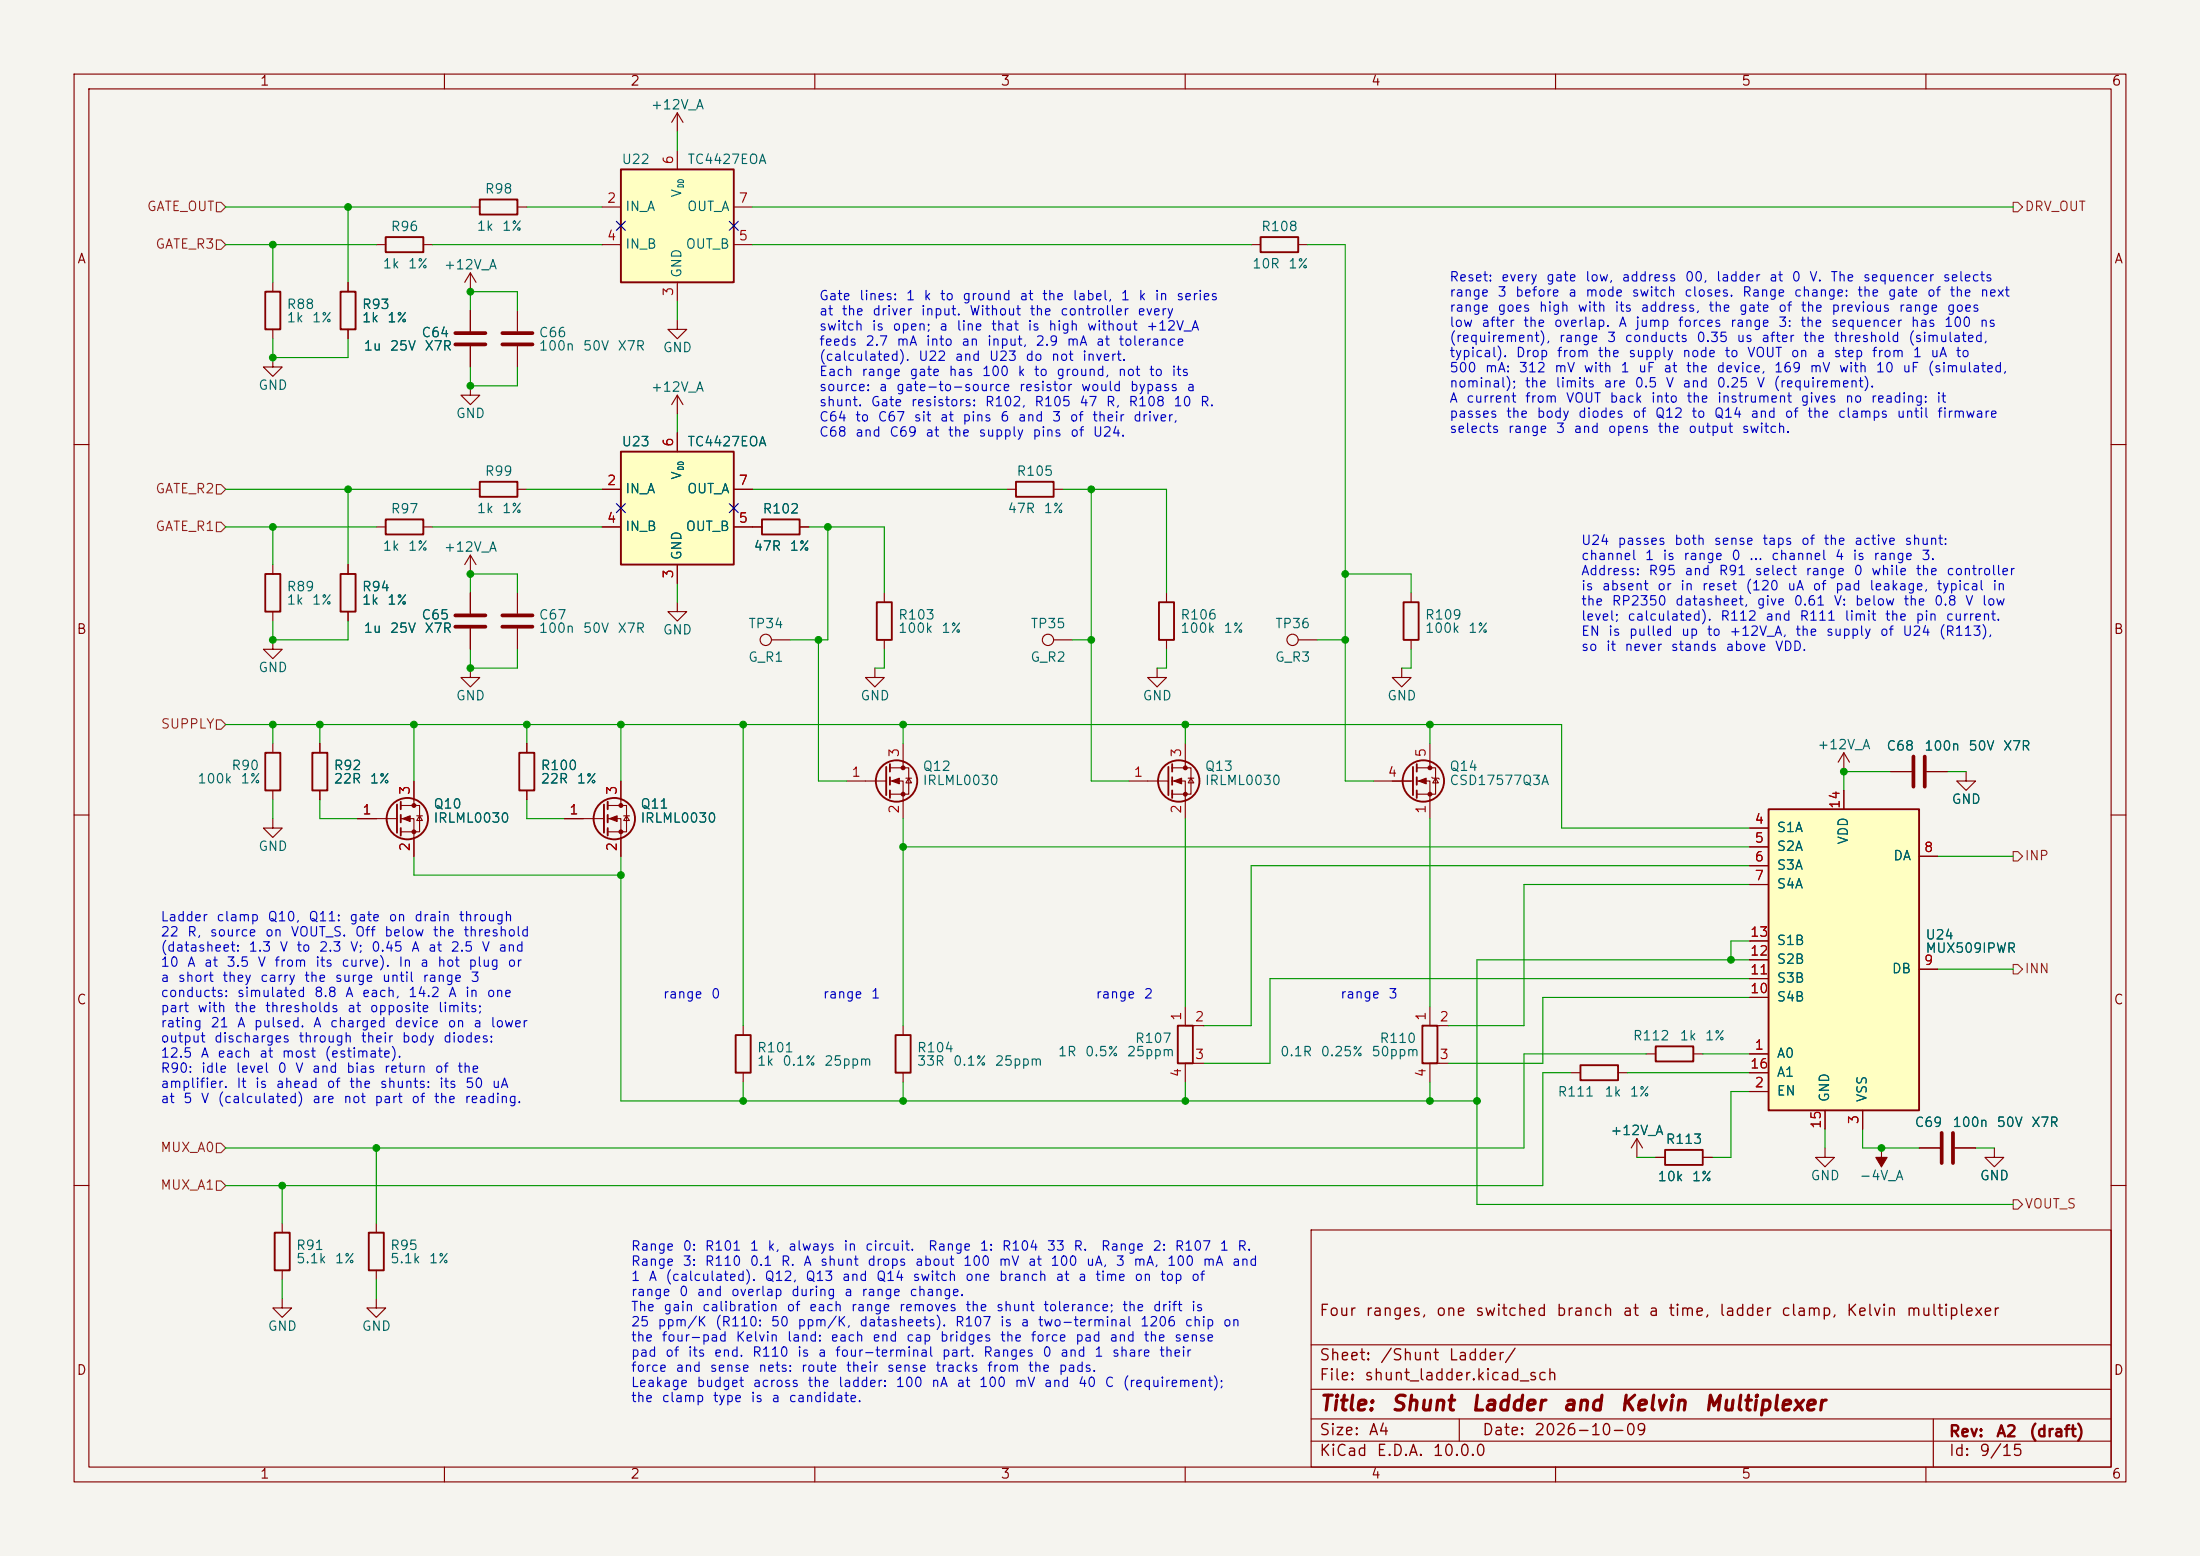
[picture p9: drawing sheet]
<svg xmlns="http://www.w3.org/2000/svg" width="297mm" height="210mm" viewBox="0 0 297 210" stroke-linecap="round" stroke-linejoin="round" font-family="sans-serif">
<path d="M0 0h297v210h-297z" fill="#f5f4ef" stroke="#f5f4ef" stroke-width=".14"/>
<g fill="none" stroke="#840000" stroke-width=".15">
<path d="M10 10h277v190h-277zM12 12h273v186h-273zM60 10v2M91.4 15.2l-.7 1.3M91.4 15.2l.8 1.3M91.4 15.2v2.6M110 10v2M160 10v2M210 10v2M260 10v2M63.5 27.9h1.3M69.8 27.9h1.3"/>
<path d="M63.5 52.1v1.2h1.3l-1.3 1.3-1.3-1.3h1.3M69.8 41.9v2.8M69.8 46.7v2.8M91.4 43.2v1.3h1.3l-1.3 1.2-1.2-1.2h1.2M91.4 53.3v2.6M91.4 53.3l-.7 1.3M91.4 53.3l.8 1.3M10 60h2M36.8 76.2v1.3M47 76.2v1.3M50.8 71.1h1.3M57.1 71.1h1.3"/>
<path d="M63.5 74.9l-.8 1.3M63.5 74.9l.8 1.3M63.5 74.9v2.6M63.5 66h1.3M69.8 66h1.3M285 60h2M36.8 82.6v1.2M47 82.6v1.2M91.4 81.3v1.3h1.3l-1.3 1.2-1.2-1.2h1.2M104.1 86.4h2.6M118.1 90.2v1.2h1.3l-1.3 1.3-1.3-1.3h1.3M119.4 80v1.3"/>
<path d="M119.4 86.4v1.2M156.2 90.2v1.2h1.3l-1.3 1.3-1.3-1.3h1.3M10 110h2M36.8 110.5v1.3h1.3l-1.3 1.2-1.2-1.2h1.2M36.8 100.3v1.3M36.8 106.7v1.3M43.2 100.3v1.3M43.2 106.7v1.3M48.3 110.5h5.3M54.1 108.7h2.5v3.6h-2.5M54.1 110.5h1.8v5.1M55.9 105.4v3.3"/>
<path d="M56.3 110.1h.7M56.6 110.1l.4 .6h-.7zM71.1 100.3v1.3M71.1 106.7v1.3M76.2 110.5h5.3M82 108.7h2.6v3.6h-2.6M82 110.5h1.8v5.1M83.8 105.4v3.3M84.2 110.1h.8M84.6 110.1l.4 .6h-.8zM285 110h2M100.3 138.4v1.3"/>
<path d="M100.3 144.8v1.3M212.1 144.8h1.3M218.4 144.8h1.3M221 153.7l-.8 1.2M221 153.7l.7 1.2M221 153.7v2.5M222.2 142.2h1.3M223.5 156.2h1.3M228.6 142.2h1.3M229.9 156.2h1.2M246.4 154.9v1.3h1.2l-1.2 1.3-1.3-1.3h1.3M254 154.9v2.6"/>
<path d="M259.1 154.9h2.8M263.9 154.9h2.8M269.2 154.9v1.3h1.3l-1.3 1.3-1.2-1.3h1.2M10 160h2M38.1 175.3v1.2h1.3l-1.3 1.3-1.3-1.3h1.3M38.1 165.1v1.3M38.1 171.5v1.2M50.8 175.3v1.2h1.3l-1.3 1.3-1.3-1.3h1.3M50.8 165.1v1.3M50.8 171.5v1.2M177 166h108v32h-108zM285 160h2"/>
<path d="M60 198v2M110 198v2M160 198v2M177 194.5h108M177 191.5h108M177 187.5h108M177 181.5h108M197 191.5v3M210 198v2M260 198v2M261 191.5v6.5"/>
<circle cx="103.4" cy="86.4" r=".76"/>
</g>
<g fill="none" stroke="#840000" stroke-width=".25">
<path d="M64.8 26.9h5v2.1h-5zM35.8 77.5h2v5.1h-2zM46 77.5h2v5.1h-2zM52.1 70.1h5v2h-5zM64.8 65h5v2.1h-5zM118.4 81.3h2v5.1h-2zM35.8 101.6h2v5.1h-2zM42.2 101.6h2v5.1h-2zM53.6 108.6v3.8M54.1 108.2v1M54.1 110v1M54.1 111.8v1"/>
<path d="M70.1 101.6h2v5.1h-2zM81.5 108.6v3.8M82 108.2v1M82 110v1M82 111.8v1M99.3 139.7h2v5.1h-2zM213.4 143.8h5v2h-5zM223.5 141.2h5.1v2.1h-5.1zM224.8 155.2h5.1v2h-5.1zM37.1 166.4h2v5.1h-2zM49.8 166.4h2v5.1h-2z"/>
<circle cx="55" cy="110.5" r="2.79"/>
<circle cx="82.9" cy="110.5" r="2.79"/>
</g>
<g fill="#840000" stroke="#840000" stroke-width=".15">
<path d="M82.3 110.5l1-.4v.8z"/>
<path d="M253.2 156.2h1.6l-.8 1.3z"/>
<path d="M54.4 110.5l1-.4v.8z"/>
<circle cx="83.8" cy="108.7" r=".25"/>
<circle cx="83.8" cy="112.3" r=".25"/>
<circle cx="55.9" cy="108.7" r=".25"/>
<circle cx="55.9" cy="112.3" r=".25"/>
</g>
<path d="M67.8 45h4.1M67.8 46.5h4.1M262.1 152.9v4.1M263.7 152.9v4.1" fill="none" stroke="#840000" stroke-width=".51"/>
<path d="M83.8 61h15.3v15.2h-15.3z" fill="#ffffc2"/>
<g fill="none" stroke="#840000" stroke-width=".25">
<path d="M35.8 39.4h2v5.1h-2zM46 39.4h2v5.1h-2zM52.1 32h5v2h-5zM83.8 61h15.3v15.2h-15.3zM119.6 103.5v3.8M120.1 103.1v1M120.1 104.9v1M120.1 106.7v1"/>
<circle cx="121" cy="105.4" r="2.79"/>
</g>
<g fill="none" stroke="#840000" stroke-width=".15">
<path d="M36.8 38.1v1.3M47 38.1v1.3M50.8 33h1.3M57.1 33h1.3M63.5 36.8v2.6M63.5 36.8l-.8 1.3M63.5 36.8l.8 1.3M36.8 48.3v1.2h1.3l-1.3 1.3-1.2-1.3h1.2M36.8 44.5v1.2M47 44.5v1.2M91.4 58.4v2.6M81.3 66h2.5"/>
<path d="M81.3 71.1h2.5M91.4 76.2v2.5M99.1 66h2.5M99.1 71.1h2.5M36.8 86.4v1.2h1.3l-1.3 1.3-1.2-1.3h1.2M63.5 90.2v1.2h1.3l-1.3 1.3-1.3-1.3h1.3M63.5 80v2.8M63.5 84.8v2.8M69.8 80v2.8M69.8 84.8v2.8M114.3 105.4h5.3M120.1 103.6h2.6v3.6h-2.6"/>
<path d="M120.1 105.4h1.8v5.1M121.9 100.3v3.3M122.3 105h.8M122.7 105l.4 .7h-.8z"/>
</g>
<path d="M61.5 83.1h4M61.5 84.6h4M67.8 83.1h4.1M67.8 84.6h4.1" fill="none" stroke="#840000" stroke-width=".51"/>
<g fill="#840000" stroke="#840000" stroke-width=".15">
<path d="M120.4 105.4l1-.4v.8z"/>
<circle cx="121.9" cy="103.6" r=".25"/>
<circle cx="121.9" cy="107.2" r=".25"/>
</g>
<path d="M83.8 22.9h15.3v15.2h-15.3z" fill="#ffffc2"/>
<g fill="none" stroke="#840000" stroke-width=".25">
<path d="M83.8 22.9h15.3v15.2h-15.3zM170.2 32h5.1v2h-5.1zM102.9 70.1h5v2h-5zM137.2 65h5v2.1h-5zM156.5 81.3h2v5.1h-2zM189.5 81.3h2v5.1h-2zM157.7 103.5v3.8M158.2 103.1v1M158.2 104.9v1M158.2 106.7v1M190.8 103.5v3.8M191.3 103.1v1"/>
<path d="M191.3 104.9v1M191.3 106.7v1M120.9 139.7h2v5.1h-2zM159 138.4h2v5.1h-2zM192 138.4h2.1v5.1h-2.1z"/>
<circle cx="159.1" cy="105.4" r="2.79"/>
<circle cx="192.2" cy="105.4" r="2.79"/>
</g>
<g fill="none" stroke="#840000" stroke-width=".15">
<path d="M81.3 27.9h2.5M81.3 33h2.5M91.4 20.3v2.6M91.4 38.1v2.5M99.1 27.9h2.5M99.1 33h2.5M168.9 33h1.3M175.3 33h1.2M63.5 41.9v2.8M63.5 46.7v2.8M101.6 71.1h1.3M107.9 71.1h1.3"/>
<path d="M135.9 66h1.3M142.2 66h1.3M142.2 86.4h2.6M157.5 80v1.3M157.5 86.4v1.2M175.3 86.4h2.5M189.2 90.2v1.2h1.3l-1.3 1.3-1.2-1.3h1.2M190.5 80v1.3M190.5 86.4v1.2M152.4 105.4h5.3M158.2 103.6h2.6v3.6h-2.6M158.2 105.4h1.8v5.1"/>
<path d="M160 100.3v3.3M160.4 105h.8M160.8 105l.4 .7h-.8zM185.4 105.4h5.4M191.3 103.6h2.5v3.6h-2.5M191.3 105.4h1.7v5.1M193 100.3v3.3M193.3 104.9l.1 .1h.8l.1 .2M193.8 105l.4 .7h-.8zM248.9 101.6l-.7 1.3M248.9 101.6l.8 1.3M248.9 101.6v2.5"/>
<path d="M255.3 104.1h2.8M260.1 104.1h2.8M121.9 138.4v1.3M160 135.9v2.5h2.6M193 135.9v2.5h2.6M121.9 144.8v1.3M162.6 143.5h-2.6v2.6M195.6 143.5h-2.6v2.6"/>
<circle cx="141.5" cy="86.4" r=".76"/>
<circle cx="174.5" cy="86.4" r=".76"/>
</g>
<path d="M61.5 45h4M61.5 46.5h4M258.3 102.1v4.1M259.8 102.1v4.1" fill="none" stroke="#840000" stroke-width=".51"/>
<g fill="#840000" stroke="#840000" stroke-width=".15">
<path d="M158.5 105.4l1-.4v.8z"/>
<path d="M191.5 105.4l1-.4v.8z"/>
<circle cx="160" cy="103.6" r=".25"/>
<circle cx="160" cy="107.2" r=".25"/>
<circle cx="193" cy="103.6" r=".25"/>
<circle cx="193" cy="107.2" r=".25"/>
</g>
<path d="M238.8 109.2h20.3v40.7h-20.3z" fill="#ffffc2"/>
<path d="M238.8 109.2h20.3v40.7h-20.3z" fill="none" stroke="#840000" stroke-width=".25"/>
<g fill="none" stroke="#840000" stroke-width=".15">
<path d="M47 38.1v1.3M47 44.5v1.2M63.5 41.9v2.8M63.5 46.7v2.8M91.4 58.4v2.6M47 76.2v1.3M81.3 66h2.5M81.3 71.1h2.5M91.4 76.2v2.5M99.1 66h2.5M99.1 71.1h3.8M107.9 71.1h1.3"/>
<path d="M47 82.6v1.2M63.5 80v2.8M63.5 84.8v2.8M43.2 100.3v1.3M43.2 106.7v1.3M48.3 110.5h2.5M55.9 105.4v2.6M55.9 113v2.6M71.1 100.3v1.3M71.1 106.7v1.3M76.2 110.5h2.5M83.8 105.4v2.6"/>
<path d="M83.8 113v2.6M236.2 111.8h2.6M236.2 114.3h2.6M236.2 116.8h2.6M236.2 119.4h2.6M248.9 106.7v2.5M255.3 104.1h2.8M259.1 115.6h2.5M260.1 104.1h2.8M265.4 104.1v1.3h1.3l-1.3 1.3-1.2-1.3h1.2M236.2 134.6h2.6M236.2 132.1h2.6"/>
<path d="M236.2 129.5h2.6M236.2 127h2.6M259.1 130.8h2.5M223.5 156.2h1.3M229.9 156.2h1.2M236.2 142.2h2.6M236.2 147.3h2.6M236.2 144.8h2.6M246.4 149.9v2.5M251.5 149.9v2.5M259.1 154.9h2.8M263.9 154.9h2.8"/>
</g>
<path d="M29.2 27.3h.6l.7 .6-.7 .7h-.6zM29.2 32.4h.6l.7 .6-.7 .7h-.6zM271.8 27.3h.6l.6 .6-.6 .7h-.6zM29.2 65.4h.6l.7 .6-.7 .7h-.6zM29.2 70.5h.6l.7 .6-.7 .7h-.6zM29.2 97.2h.6l.7 .6-.7 .6h-.6zM271.8 114.9h.6l.6 .7-.6 .6h-.6zM271.8 130.2h.6l.6 .6-.6 .6h-.6zM29.2 154.3h.6l.7 .6-.7 .7h-.6zM29.2 159.4h.6l.7 .6-.7 .7h-.6zM271.8 161.9h.6l.6 .7-.6 .6h-.6z" fill="none" stroke="#725600" stroke-width=".15"/>
<g fill="none" stroke="#009600" stroke-width=".15">
<path d="M91.4 17.8v2.5M30.5 33h20.3M30.5 27.9h33M36.8 33v5.1M47 27.9v10.2M58.4 33h22.9M71.1 27.9h10.2M101.6 33h67.3M101.6 27.9h170.2M176.5 33h5.1v72.4h3.8M36.8 45.7v2.6h10.2v-2.6M63.5 41.9v-2.5h6.3v2.5"/>
<path d="M63.5 49.5v2.6h6.3v-2.6M91.4 40.6v2.6M91.4 55.9v2.5M30.5 66h33M30.5 71.1h20.3M36.8 71.1v5.1M47 66v10.2M58.4 71.1h22.9M71.1 66h10.2M91.4 78.7v2.6M101.6 66h34.3M109.2 71.1h10.2v8.9"/>
<path d="M111.8 71.1v15.3h-5.1M143.5 66h14v14M147.3 66v39.4h5.1M181.6 77.5h8.9v2.5M30.5 97.8h180.3v14h25.4M36.8 83.8v2.6h10.2v-2.6M36.8 97.8v2.5M43.2 97.8v2.5M55.9 97.8v7.6M63.5 80v-2.5h6.3v2.5M63.5 87.6v2.6h6.3v-2.6M71.1 97.8v2.5"/>
<path d="M83.8 97.8v7.6M100.3 97.8v40.6M110.5 86.4v19h3.8M119.4 87.6v2.6h-1.3M121.9 97.8v2.5M144.8 86.4h2.5M157.5 87.6v2.6h-1.3M160 97.8v2.5M177.8 86.4h3.8M190.5 87.6v2.6h-1.3M193 97.8v2.5M36.8 108v2.5"/>
<path d="M43.2 108v2.5h5.1M55.9 115.6v2.5h27.9M71.1 108v2.5h5.1M83.8 115.6v33h115.6M121.9 110.5v27.9M121.9 114.3h114.3M160 110.5v25.4M193 110.5v25.4M236.2 119.4h-30.5v19h-10.1M236.2 116.8h-67.3v21.6h-6.3M255.3 104.1h-6.4v2.6M261.6 115.6h10.2"/>
<path d="M262.9 104.1h2.5M236.2 134.6h-27.9v8.9h-12.7M236.2 129.5h-36.8v33.1h72.4M236.2 132.1h-64.8v11.4h-8.8M236.2 127h-2.5v2.5M261.6 130.8h10.2M50.8 154.9v10.2M100.3 146.1v2.5M121.9 146.1v2.5M160 146.1v2.5M193 146.1v2.5M212.1 144.8h-3.8v15.2h-177.8"/>
<path d="M219.7 144.8h16.5M221 156.2h2.5M222.2 142.2h-16.5v12.7h-175.2M229.9 142.2h6.3M236.2 147.3h-2.5v8.9h-2.6M246.4 152.4v2.5M251.5 152.4v2.5h7.6M266.7 154.9h2.5M38.1 160v5.1M38.1 172.7v2.6M50.8 172.7v2.6"/>
</g>
<path d="M83.2 29.9l1.2 1.2M84.4 29.9l-1.2 1.2M98.5 29.9l1.2 1.2M99.7 29.9l-1.2 1.2M83.2 68l1.2 1.2M84.4 68l-1.2 1.2M98.5 68l1.2 1.2M99.7 68l-1.2 1.2" fill="none" stroke="#000084" stroke-width=".15"/>
<g fill="#009600" stroke="#009600" stroke-width=".14">
<circle cx="83.8" cy="97.8" r=".46"/>
<circle cx="71.1" cy="97.8" r=".46"/>
<circle cx="50.8" cy="154.9" r=".46"/>
<circle cx="83.8" cy="118.1" r=".46"/>
<circle cx="36.8" cy="97.8" r=".46"/>
<circle cx="38.1" cy="160" r=".46"/>
<circle cx="47" cy="27.9" r=".46"/>
<circle cx="36.8" cy="48.3" r=".46"/>
<circle cx="47" cy="66" r=".46"/>
<circle cx="36.8" cy="33" r=".46"/>
<circle cx="111.8" cy="71.1" r=".46"/>
<circle cx="63.5" cy="39.4" r=".46"/>
<circle cx="63.5" cy="52.1" r=".46"/>
<circle cx="147.3" cy="66" r=".46"/>
<circle cx="147.3" cy="86.4" r=".46"/>
<circle cx="160" cy="148.6" r=".46"/>
<circle cx="121.9" cy="148.6" r=".46"/>
<circle cx="100.3" cy="148.6" r=".46"/>
<circle cx="63.5" cy="90.2" r=".46"/>
<circle cx="63.5" cy="77.5" r=".46"/>
<circle cx="36.8" cy="71.1" r=".46"/>
<circle cx="36.8" cy="86.4" r=".46"/>
<circle cx="55.9" cy="97.8" r=".46"/>
<circle cx="43.2" cy="97.8" r=".46"/>
<circle cx="100.3" cy="97.8" r=".46"/>
<circle cx="121.9" cy="97.8" r=".46"/>
<circle cx="160" cy="97.8" r=".46"/>
<circle cx="110.5" cy="86.4" r=".46"/>
<circle cx="199.4" cy="148.6" r=".46"/>
<circle cx="193" cy="148.6" r=".46"/>
<circle cx="121.9" cy="114.3" r=".46"/>
<circle cx="233.7" cy="129.5" r=".46"/>
<circle cx="181.6" cy="86.4" r=".46"/>
<circle cx="181.6" cy="77.5" r=".46"/>
<circle cx="193" cy="97.8" r=".46"/>
<circle cx="248.9" cy="104.1" r=".46"/>
<circle cx="254" cy="154.9" r=".46"/>
</g>
<g font-size="2" fill="#840000">
<text x="178" y="190.9">Title:</text>
<text x="187.7" y="190.9">Shunt</text>
<text x="198.5" y="190.9">Ladder</text>
<text x="210.8" y="190.9">and</text>
<text x="218.5" y="190.9">Kelvin</text>
<text x="229.9" y="190.9">Multiplexer</text>
</g>
<g font-size="1.5" fill="#840000">
<text x="178" y="178">Four</text>
<text x="184.2" y="178">ranges,</text>
<text x="193.7" y="178">one</text>
<text x="199" y="178">switched</text>
<text x="210" y="178">branch</text>
<text x="218.9" y="178">at</text>
<text x="222.4" y="178">a</text>
<text x="225.1" y="178">time,</text>
<text x="232" y="178">ladder</text>
<text x="240.3" y="178">clamp,</text>
<text x="249.1" y="178">Kelvin</text>
<text x="257.2" y="178">multiplexer</text>
<text x="178" y="184">Sheet:</text>
<text x="186.2" y="184">/Shunt</text>
<text x="195.5" y="184">Ladder/</text>
<text x="178" y="186.7">File:</text>
<text x="184.1" y="186.7">shunt_ladder.kicad_sch</text>
<text x="178" y="196.9">KiCad</text>
<text x="178" y="194.1">Size:</text>
<text x="184.7" y="194.1">A4</text>
<text x="185.7" y="196.9">E.D.A.</text>
<text x="193.3" y="196.9">10.0.0</text>
<text x="200" y="194.1">Date:</text>
<text x="207" y="194.1">2026-10-09</text>
<text x="263" y="194.3">Rev:</text>
<text x="263" y="196.9">Id:</text>
<text x="267.1" y="196.9">9/15</text>
<text x="269.4" y="194.3">A2</text>
<text x="273.8" y="194.3">(draft)</text>
</g>
<g font-size="1.3" fill="#840000">
<text x="35" y="11.9">1</text>
<text x="85" y="11.9">2</text>
<text x="135" y="11.9">3</text>
<text x="185" y="11.9">4</text>
<text x="235" y="11.9">5</text>
<text x="285" y="11.9">6</text>
<text x="10.3" y="35.9">A</text>
<text x="285.3" y="35.9">A</text>
<text x="10.3" y="85.9">B</text>
<text x="285.3" y="85.9">B</text>
<text x="10.3" y="135.9">C</text>
<text x="285.3" y="135.9">C</text>
<text x="10.3" y="185.9">D</text>
<text x="285.3" y="185.9">D</text>
<text x="35" y="199.9">1</text>
<text x="85" y="199.9">2</text>
<text x="135" y="199.9">3</text>
<text x="185" y="199.9">4</text>
<text x="235" y="199.9">5</text>
<text x="285" y="199.9">6</text>
</g>
<g font-size="1.3" fill="#006464">
<text x="87.8" y="15.1">+12V_A</text>
<text x="83.8" y="22.5">U22</text>
<text x="92.7" y="22.5">TC4427EOA</text>
<text x="65.4" y="26.4">R98</text>
<text x="84.3" y="28.8">IN_A</text>
<text x="92.3" y="26.7" transform="rotate(-90 92.3 26.7)">V</text>
<text x="92.7" y="28.8">OUT_A</text>
<text x="52.7" y="31.5">R96</text>
<text x="64.3" y="31.5">1k</text>
<text x="67.7" y="31.5">1%</text>
<text x="84.3" y="33.9">IN_B</text>
<text x="92.5" y="33.9">OUT_B</text>
<text x="170.2" y="31.5">R108</text>
<text x="51.6" y="36.5">1k</text>
<text x="55" y="36.5">1%</text>
<text x="59.8" y="36.7">+12V_A</text>
<text x="92.3" y="37.6" transform="rotate(-90 92.3 37.6)">GND</text>
<text x="169" y="36.5">10R</text>
<text x="173.8" y="36.5">1%</text>
<text x="38.6" y="43.8">1k</text>
<text x="38.6" y="42">R88</text>
<text x="42" y="43.8">1%</text>
<text x="48.8" y="43.8">1k</text>
<text x="48.8" y="42">R93</text>
<text x="49" y="47.6">1u</text>
<text x="52.2" y="43.8">1%</text>
<text x="52.5" y="47.6">25V</text>
<text x="56.8" y="45.8">C64</text>
<text x="57.2" y="47.6">X7R</text>
<text x="72.7" y="47.6">100n</text>
<text x="72.7" y="45.8">C66</text>
<text x="78.6" y="47.6">50V</text>
<text x="83.3" y="47.6">X7R</text>
<text x="89.4" y="47.9">GND</text>
<text x="34.8" y="52.9">GND</text>
<text x="87.8" y="53.2">+12V_A</text>
<text x="61.5" y="56.7">GND</text>
<text x="65.4" y="64.5">R99</text>
<text x="83.8" y="60.6">U23</text>
<text x="92.3" y="64.8" transform="rotate(-90 92.3 64.8)">V</text>
<text x="92.7" y="60.6">TC4427EOA</text>
<text x="137.1" y="64.5">R105</text>
<text x="52.7" y="69.6">R97</text>
<text x="64.3" y="69.6">1k</text>
<text x="67.7" y="69.6">1%</text>
<text x="84.3" y="66.9">IN_A</text>
<text x="84.3" y="72">IN_B</text>
<text x="92.5" y="72">OUT_B</text>
<text x="92.7" y="66.9">OUT_A</text>
<text x="102.9" y="69.6">R102</text>
<text x="135.9" y="69.6">47R</text>
<text x="140.8" y="69.6">1%</text>
<text x="51.6" y="74.6">1k</text>
<text x="55" y="74.6">1%</text>
<text x="59.8" y="74.8">+12V_A</text>
<text x="92.3" y="75.7" transform="rotate(-90 92.3 75.7)">GND</text>
<text x="101.6" y="74.6">47R</text>
<text x="106.5" y="74.6">1%</text>
<text x="38.6" y="81.9">1k</text>
<text x="38.6" y="80.1">R89</text>
<text x="42" y="81.9">1%</text>
<text x="48.8" y="81.9">1k</text>
<text x="48.8" y="80.1">R94</text>
<text x="52.2" y="81.9">1%</text>
<text x="56.8" y="83.9">C65</text>
<text x="72.7" y="83.9">C67</text>
<text x="121.2" y="83.9">R103</text>
<text x="159.3" y="83.9">R106</text>
<text x="192.3" y="83.9">R109</text>
<text x="49" y="85.7">1u</text>
<text x="52.5" y="85.7">25V</text>
<text x="57.2" y="85.7">X7R</text>
<text x="72.7" y="85.7">100n</text>
<text x="78.6" y="85.7">50V</text>
<text x="83.3" y="85.7">X7R</text>
<text x="89.4" y="86">GND</text>
<text x="100.9" y="89.6">G_R1</text>
<text x="100.9" y="85.1">TP34</text>
<text x="121.2" y="85.7">100k</text>
<text x="127" y="85.7">1%</text>
<text x="139" y="89.6">G_R2</text>
<text x="139" y="85.1">TP35</text>
<text x="159.3" y="85.7">100k</text>
<text x="165.1" y="85.7">1%</text>
<text x="172" y="89.6">G_R3</text>
<text x="172.1" y="85.1">TP36</text>
<text x="192.3" y="85.7">100k</text>
<text x="198.1" y="85.7">1%</text>
<text x="34.8" y="91">GND</text>
<text x="61.5" y="94.8">GND</text>
<text x="116.1" y="94.8">GND</text>
<text x="154.2" y="94.8">GND</text>
<text x="187.2" y="94.8">GND</text>
<text x="245.3" y="101.4">+12V_A</text>
<text x="254.6" y="101.6">C68</text>
<text x="259.7" y="101.6">100n</text>
<text x="265.6" y="101.6">50V</text>
<text x="270.3" y="101.6">X7R</text>
<text x="26.6" y="106.1">100k</text>
<text x="31.2" y="104.3">R90</text>
<text x="32.4" y="106.1">1%</text>
<text x="45" y="106.1">22R</text>
<text x="45" y="104.3">R92</text>
<text x="49.8" y="106.1">1%</text>
<text x="72.9" y="104.3">R100</text>
<text x="72.9" y="106.1">22R</text>
<text x="77.8" y="106.1">1%</text>
<text x="124.5" y="104.4">Q12</text>
<text x="124.5" y="106.3">IRLML0030</text>
<text x="162.6" y="104.4">Q13</text>
<text x="162.6" y="106.3">IRLML0030</text>
<text x="195.6" y="104.4">Q14</text>
<text x="195.6" y="106.3">CSD17577Q3A</text>
<text x="58.4" y="109.4">Q10</text>
<text x="58.4" y="111.4">IRLML0030</text>
<text x="86.4" y="109.4">Q11</text>
<text x="86.4" y="111.4">IRLML0030</text>
<text x="239.8" y="112.6">S1A</text>
<text x="263.4" y="108.8">GND</text>
<text x="34.8" y="115.2">GND</text>
<text x="239.8" y="115.2">S2A</text>
<text x="239.8" y="117.7">S3A</text>
<text x="249.8" y="114.1" transform="rotate(-90 249.8 114.1)">VDD</text>
<text x="255.5" y="116.4">DA</text>
<text x="239.8" y="120.2">S4A</text>
<text x="239.8" y="130.4">S2B</text>
<text x="239.8" y="127.9">S1B</text>
<text x="255.3" y="131.7">DB</text>
<text x="259.8" y="127.1">U24</text>
<text x="259.8" y="128.9">MUX509IPWR</text>
<text x="239.8" y="135.5">S4B</text>
<text x="239.8" y="132.9">S3B</text>
<text x="102.1" y="142.4">R101</text>
<text x="123.7" y="142.4">R104</text>
<text x="142.7" y="142.9">1R</text>
<text x="146.4" y="142.9">0.5%</text>
<text x="152" y="142.9">25ppm</text>
<text x="153.1" y="141.1">R107</text>
<text x="172.7" y="142.9">0.1R</text>
<text x="178.2" y="142.9">0.25%</text>
<text x="185" y="142.9">50ppm</text>
<text x="186.2" y="141.1">R110</text>
<text x="220.3" y="140.7">R112</text>
<text x="226.7" y="140.7">1k</text>
<text x="230.1" y="140.7">1%</text>
<text x="239.8" y="143.1">A0</text>
<text x="102.1" y="144.2">1k</text>
<text x="105.5" y="144.2">0.1%</text>
<text x="111.2" y="144.2">25ppm</text>
<text x="123.7" y="144.2">33R</text>
<text x="128.6" y="144.2">0.1%</text>
<text x="134.2" y="144.2">25ppm</text>
<text x="210.2" y="148.3">R111</text>
<text x="216.5" y="148.3">1k</text>
<text x="219.9" y="148.3">1%</text>
<text x="239.8" y="148.2">EN</text>
<text x="239.8" y="145.6">A1</text>
<text x="247.2" y="148.8" transform="rotate(-90 247.2 148.8)">GND</text>
<text x="252.3" y="148.8" transform="rotate(-90 252.3 148.8)">VSS</text>
<text x="217.3" y="153.5">+12V_A</text>
<text x="224.8" y="154.7">R113</text>
<text x="258.4" y="152.4">C69</text>
<text x="263.5" y="152.4">100n</text>
<text x="269.4" y="152.4">50V</text>
<text x="274.1" y="152.4">X7R</text>
<text x="223.7" y="159.7">10k</text>
<text x="228.3" y="159.7">1%</text>
<text x="244.3" y="159.6">GND</text>
<text x="250.9" y="159.6">-4V_A</text>
<text x="267.2" y="159.6">GND</text>
<text x="39.9" y="169">R91</text>
<text x="39.9" y="170.8">5.1k</text>
<text x="45.1" y="170.8">1%</text>
<text x="52.6" y="169">R95</text>
<text x="52.6" y="170.8">5.1k</text>
<text x="57.8" y="170.8">1%</text>
<text x="36.1" y="179.9">GND</text>
<text x="48.8" y="179.9">GND</text>
</g>
<g font-size="1.3" fill="#a90000">
<text x="91.2" y="22.3" transform="rotate(-90 91.2 22.3)">6</text>
<text x="81.8" y="27.7">2</text>
<text x="99.6" y="27.7">7</text>
<text x="81.8" y="32.8">4</text>
<text x="99.6" y="32.8">5</text>
<text x="91.2" y="40.1" transform="rotate(-90 91.2 40.1)">3</text>
<text x="81.8" y="65.8">2</text>
<text x="91.2" y="60.4" transform="rotate(-90 91.2 60.4)">6</text>
<text x="99.6" y="65.8">7</text>
<text x="81.8" y="70.9">4</text>
<text x="99.6" y="70.9">5</text>
<text x="91.2" y="78.2" transform="rotate(-90 91.2 78.2)">3</text>
<text x="55.6" y="107.4" transform="rotate(-90 55.6 107.4)">3</text>
<text x="83.6" y="107.4" transform="rotate(-90 83.6 107.4)">3</text>
<text x="114.9" y="105.2">1</text>
<text x="121.7" y="102.3" transform="rotate(-90 121.7 102.3)">3</text>
<text x="153" y="105.2">1</text>
<text x="159.8" y="102.3" transform="rotate(-90 159.8 102.3)">3</text>
<text x="187.3" y="105.2">4</text>
<text x="192.8" y="102.3" transform="rotate(-90 192.8 102.3)">5</text>
<text x="48.8" y="110.2">1</text>
<text x="76.8" y="110.2">1</text>
<text x="121.7" y="109.9" transform="rotate(-90 121.7 109.9)">2</text>
<text x="159.8" y="109.9" transform="rotate(-90 159.8 109.9)">2</text>
<text x="192.8" y="109.9" transform="rotate(-90 192.8 109.9)">1</text>
<text x="236.8" y="111.5">4</text>
<text x="248.7" y="109.3" transform="rotate(-90 248.7 109.3)">14</text>
<text x="55.6" y="115" transform="rotate(-90 55.6 115)">2</text>
<text x="83.6" y="115" transform="rotate(-90 83.6 115)">2</text>
<text x="236.8" y="114">5</text>
<text x="236.8" y="116.6">6</text>
<text x="236.8" y="119.1">7</text>
<text x="259.6" y="115.3">8</text>
<text x="236.2" y="131.8">11</text>
<text x="236.2" y="129.3">12</text>
<text x="236.2" y="126.7">13</text>
<text x="259.6" y="130.6">9</text>
<text x="159.8" y="137.9" transform="rotate(-90 159.8 137.9)">1</text>
<text x="192.8" y="137.9" transform="rotate(-90 192.8 137.9)">1</text>
<text x="236.2" y="134.4">10</text>
<text x="161.2" y="138.2">2</text>
<text x="161.2" y="143.3">3</text>
<text x="194.2" y="138.2">2</text>
<text x="194.2" y="143.3">3</text>
<text x="236.8" y="142">1</text>
<text x="159.8" y="145.5" transform="rotate(-90 159.8 145.5)">4</text>
<text x="192.8" y="145.5" transform="rotate(-90 192.8 145.5)">4</text>
<text x="236.2" y="144.5">16</text>
<text x="236.8" y="147.1">2</text>
<text x="246.1" y="152.4" transform="rotate(-90 246.1 152.4)">15</text>
<text x="251.2" y="151.8" transform="rotate(-90 251.2 151.8)">3</text>
</g>
<g font-size="1.3" fill="#725600">
<text x="19.7" y="28.8">GATE_OUT</text>
<text x="273.2" y="28.8">DRV_OUT</text>
<text x="20.9" y="33.9">GATE_R3</text>
<text x="20.9" y="66.9">GATE_R2</text>
<text x="20.9" y="72">GATE_R1</text>
<text x="21.6" y="98.7">SUPPLY</text>
<text x="273.2" y="116.4">INP</text>
<text x="273.2" y="131.7">INN</text>
<text x="21.6" y="155.8">MUX_A0</text>
<text x="21.6" y="160.9">MUX_A1</text>
<text x="273.2" y="163.4">VOUT_S</text>
</g>
<g font-size="1.3" fill="#0000c2">
<text x="110.5" y="40.8">Gate</text>
<text x="115.9" y="40.8">lines:</text>
<text x="122.2" y="40.8">1</text>
<text x="124.6" y="40.8">k</text>
<text x="126.8" y="40.8">to</text>
<text x="129.8" y="40.8">ground</text>
<text x="137.5" y="40.8">at</text>
<text x="140.6" y="40.8">the</text>
<text x="144.7" y="40.8">label,</text>
<text x="151.2" y="40.8">1</text>
<text x="153.6" y="40.8">k</text>
<text x="155.8" y="40.8">in</text>
<text x="158.7" y="40.8">series</text>
<text x="195.6" y="38.3">Reset:</text>
<text x="195.6" y="40.4">range</text>
<text x="202.1" y="40.4">3</text>
<text x="202.6" y="38.3">every</text>
<text x="204.5" y="40.4">before</text>
<text x="208.6" y="38.3">gate</text>
<text x="211.6" y="40.4">a</text>
<text x="213.9" y="38.3">low,</text>
<text x="213.9" y="40.4">mode</text>
<text x="218.8" y="38.3">address</text>
<text x="220.2" y="40.4">switch</text>
<text x="227.3" y="40.4">closes.</text>
<text x="227.4" y="38.3">00,</text>
<text x="231.6" y="38.3">ladder</text>
<text x="235.1" y="40.4">Range</text>
<text x="238.7" y="38.3">at</text>
<text x="241.8" y="38.3">0</text>
<text x="242.1" y="40.4">change:</text>
<text x="244.2" y="38.3">V.</text>
<text x="247" y="38.3">The</text>
<text x="250.6" y="40.4">the</text>
<text x="251.4" y="38.3">sequencer</text>
<text x="254.8" y="40.4">gate</text>
<text x="260" y="40.4">of</text>
<text x="262.2" y="38.3">selects</text>
<text x="263.1" y="40.4">the</text>
<text x="267.2" y="40.4">next</text>
<text x="110.5" y="42.9">at</text>
<text x="110.5" y="44.9">switch</text>
<text x="110.5" y="47">feeds</text>
<text x="113.5" y="42.9">the</text>
<text x="116.7" y="47">2.7</text>
<text x="117.6" y="44.9">is</text>
<text x="117.7" y="42.9">driver</text>
<text x="120.4" y="44.9">open;</text>
<text x="120.9" y="47">mA</text>
<text x="124.2" y="42.9">input.</text>
<text x="124.9" y="47">into</text>
<text x="126.7" y="44.9">a</text>
<text x="129" y="44.9">line</text>
<text x="129.7" y="47">an</text>
<text x="130.8" y="42.9">Without</text>
<text x="133.2" y="47">input,</text>
<text x="133.7" y="44.9">that</text>
<text x="138.6" y="44.9">is</text>
<text x="138.9" y="42.9">the</text>
<text x="139.7" y="47">2.9</text>
<text x="141.4" y="44.9">high</text>
<text x="143" y="42.9">controller</text>
<text x="143.9" y="47">mA</text>
<text x="146.6" y="44.9">without</text>
<text x="147.9" y="47">at</text>
<text x="150.9" y="47">tolerance</text>
<text x="153.5" y="42.9">every</text>
<text x="154.7" y="44.9">+12V_A</text>
<text x="195.6" y="42.4">range</text>
<text x="195.6" y="44.4">low</text>
<text x="195.6" y="46.5">(requirement),</text>
<text x="199.9" y="44.4">after</text>
<text x="202.1" y="42.4">goes</text>
<text x="205.5" y="44.4">the</text>
<text x="207.7" y="42.4">high</text>
<text x="209.7" y="44.4">overlap.</text>
<text x="210.4" y="46.5">range</text>
<text x="212.9" y="42.4">with</text>
<text x="216.9" y="46.5">3</text>
<text x="217.9" y="42.4">its</text>
<text x="218.4" y="44.4">A</text>
<text x="219.2" y="46.5">conducts</text>
<text x="220.7" y="44.4">jump</text>
<text x="221.4" y="42.4">address,</text>
<text x="226.4" y="44.4">forces</text>
<text x="228.9" y="46.5">0.35</text>
<text x="230.5" y="42.4">the</text>
<text x="233.5" y="44.4">range</text>
<text x="234.3" y="46.5">us</text>
<text x="234.7" y="42.4">gate</text>
<text x="237.7" y="46.5">after</text>
<text x="240" y="42.4">of</text>
<text x="240" y="44.4">3:</text>
<text x="242.9" y="44.4">the</text>
<text x="243" y="42.4">the</text>
<text x="243.3" y="46.5">the</text>
<text x="247.1" y="44.4">sequencer</text>
<text x="247.1" y="42.4">previous</text>
<text x="247.5" y="46.5">threshold</text>
<text x="256.2" y="42.4">range</text>
<text x="257.5" y="46.5">(simulated,</text>
<text x="257.9" y="44.4">has</text>
<text x="262.4" y="44.4">100</text>
<text x="262.7" y="42.4">goes</text>
<text x="267.2" y="44.4">ns</text>
<text x="110.5" y="49">(calculated).</text>
<text x="110.5" y="51.1">Each</text>
<text x="110.5" y="53.1">source:</text>
<text x="116.2" y="51.1">range</text>
<text x="118.6" y="53.1">a</text>
<text x="120.9" y="53.1">gate-to-source</text>
<text x="122.7" y="51.1">gate</text>
<text x="123.9" y="49">U22</text>
<text x="128" y="51.1">has</text>
<text x="128.8" y="49">and</text>
<text x="132.5" y="51.1">100</text>
<text x="133.4" y="49">U23</text>
<text x="137.3" y="51.1">k</text>
<text x="137.5" y="53.1">resistor</text>
<text x="138.3" y="49">do</text>
<text x="139.5" y="51.1">to</text>
<text x="141.8" y="49">not</text>
<text x="142.5" y="51.1">ground,</text>
<text x="145.8" y="53.1">would</text>
<text x="146" y="49">invert.</text>
<text x="150.8" y="51.1">not</text>
<text x="152.4" y="53.1">bypass</text>
<text x="155" y="51.1">to</text>
<text x="158.1" y="51.1">its</text>
<text x="160.1" y="53.1">a</text>
<text x="195.6" y="48.5">typical).</text>
<text x="195.6" y="50.6">500</text>
<text x="195.6" y="52.6">nominal);</text>
<text x="200.4" y="50.6">mA:</text>
<text x="204.6" y="48.5">Drop</text>
<text x="204.9" y="50.6">312</text>
<text x="205.8" y="52.6">the</text>
<text x="209.7" y="50.6">mV</text>
<text x="209.9" y="52.6">limits</text>
<text x="210.1" y="48.5">from</text>
<text x="213.7" y="50.6">with</text>
<text x="215.6" y="48.5">the</text>
<text x="216.4" y="52.6">are</text>
<text x="218.7" y="50.6">1</text>
<text x="219.7" y="48.5">supply</text>
<text x="220.6" y="52.6">0.5</text>
<text x="221" y="50.6">uF</text>
<text x="224.5" y="50.6">at</text>
<text x="224.8" y="52.6">V</text>
<text x="227" y="48.5">node</text>
<text x="227" y="52.6">and</text>
<text x="227.5" y="50.6">the</text>
<text x="231.6" y="50.6">device,</text>
<text x="231.7" y="52.6">0.25</text>
<text x="232.7" y="48.5">to</text>
<text x="235.8" y="48.5">VOUT</text>
<text x="237.1" y="52.6">V</text>
<text x="239.3" y="52.6">(requirement).</text>
<text x="239.4" y="50.6">169</text>
<text x="241.7" y="48.5">on</text>
<text x="244.2" y="50.6">mV</text>
<text x="245.1" y="48.5">a</text>
<text x="247.4" y="48.5">step</text>
<text x="248.2" y="50.6">with</text>
<text x="252.6" y="48.5">from</text>
<text x="253.1" y="50.6">10</text>
<text x="256.7" y="50.6">uF</text>
<text x="258.1" y="48.5">1</text>
<text x="260.1" y="50.6">(simulated,</text>
<text x="260.5" y="48.5">uA</text>
<text x="263.9" y="48.5">to</text>
<text x="110.5" y="55.2">shunt.</text>
<text x="110.5" y="57.2">C64</text>
<text x="110.5" y="59.2">C68</text>
<text x="115.3" y="57.2">to</text>
<text x="115.3" y="59.2">and</text>
<text x="117.5" y="55.2">Gate</text>
<text x="118.4" y="57.2">C67</text>
<text x="120" y="59.2">C69</text>
<text x="122.9" y="55.2">resistors:</text>
<text x="123.3" y="57.2">sit</text>
<text x="124.8" y="59.2">at</text>
<text x="126.8" y="57.2">at</text>
<text x="127.9" y="59.2">the</text>
<text x="129.8" y="57.2">pins</text>
<text x="132" y="59.2">supply</text>
<text x="132.9" y="55.2">R102,</text>
<text x="134.9" y="57.2">6</text>
<text x="137.3" y="57.2">and</text>
<text x="139.3" y="59.2">pins</text>
<text x="139.5" y="55.2">R105</text>
<text x="141.9" y="57.2">3</text>
<text x="144.3" y="57.2">of</text>
<text x="144.4" y="59.2">of</text>
<text x="145.6" y="55.2">47</text>
<text x="147.4" y="57.2">their</text>
<text x="147.4" y="59.2">U24.</text>
<text x="149.2" y="55.2">R,</text>
<text x="152.2" y="55.2">R108</text>
<text x="152.9" y="57.2">driver,</text>
<text x="158.3" y="55.2">10</text>
<text x="161.9" y="55.2">R.</text>
<text x="195.6" y="54.7">A</text>
<text x="195.6" y="56.7">passes</text>
<text x="195.6" y="58.8">selects</text>
<text x="197.8" y="54.7">current</text>
<text x="203.2" y="56.7">the</text>
<text x="203.5" y="58.8">range</text>
<text x="205.8" y="54.7">from</text>
<text x="207.4" y="56.7">body</text>
<text x="210" y="58.8">3</text>
<text x="211.3" y="54.7">VOUT</text>
<text x="212.3" y="58.8">and</text>
<text x="212.9" y="56.7">diodes</text>
<text x="217" y="58.8">opens</text>
<text x="217.2" y="54.7">back</text>
<text x="220.3" y="56.7">of</text>
<text x="222.8" y="54.7">into</text>
<text x="223.3" y="56.7">Q12</text>
<text x="223.7" y="58.8">the</text>
<text x="227.6" y="54.7">the</text>
<text x="227.8" y="58.8">output</text>
<text x="228.2" y="56.7">to</text>
<text x="231.3" y="56.7">Q14</text>
<text x="231.7" y="54.7">instrument</text>
<text x="235" y="58.8">switch.</text>
<text x="236.2" y="56.7">and</text>
<text x="240.8" y="56.7">of</text>
<text x="243" y="54.7">gives</text>
<text x="243.9" y="56.7">the</text>
<text x="248" y="56.7">clamps</text>
<text x="249" y="54.7">no</text>
<text x="252.5" y="54.7">reading:</text>
<text x="256" y="56.7">until</text>
<text x="261.3" y="54.7">it</text>
<text x="261.4" y="56.7">firmware</text>
<text x="213.4" y="73.9">U24</text>
<text x="213.4" y="75.9">channel</text>
<text x="213.4" y="78">Address:</text>
<text x="218.3" y="73.9">passes</text>
<text x="222" y="75.9">1</text>
<text x="222.5" y="78">R95</text>
<text x="224.3" y="75.9">is</text>
<text x="225.9" y="73.9">both</text>
<text x="227.2" y="75.9">range</text>
<text x="227.3" y="78">and</text>
<text x="231.3" y="73.9">sense</text>
<text x="231.9" y="78">R91</text>
<text x="233.6" y="75.9">0</text>
<text x="236" y="75.9">...</text>
<text x="236.8" y="78">select</text>
<text x="237.8" y="73.9">taps</text>
<text x="239" y="75.9">channel</text>
<text x="243" y="73.9">of</text>
<text x="243.6" y="78">range</text>
<text x="246.1" y="73.9">the</text>
<text x="247.6" y="75.9">4</text>
<text x="250" y="75.9">is</text>
<text x="250.1" y="78">0</text>
<text x="250.2" y="73.9">active</text>
<text x="252.5" y="78">while</text>
<text x="252.8" y="75.9">range</text>
<text x="257" y="73.9">shunt:</text>
<text x="258.5" y="78">the</text>
<text x="259.3" y="75.9">3.</text>
<text x="262.7" y="78">controller</text>
<text x="213.4" y="80">is</text>
<text x="213.4" y="82">the</text>
<text x="216.2" y="80">absent</text>
<text x="217.5" y="82">RP2350</text>
<text x="223.6" y="80">or</text>
<text x="226" y="82">datasheet,</text>
<text x="226.7" y="80">in</text>
<text x="229.7" y="80">reset</text>
<text x="235.5" y="80">(120</text>
<text x="237.1" y="82">give</text>
<text x="241.2" y="80">uA</text>
<text x="242.1" y="82">0.61</text>
<text x="244.6" y="80">of</text>
<text x="247.5" y="82">V:</text>
<text x="247.6" y="80">pad</text>
<text x="250.3" y="82">below</text>
<text x="252.3" y="80">leakage,</text>
<text x="256.9" y="82">the</text>
<text x="261" y="82">0.8</text>
<text x="261.4" y="80">typical</text>
<text x="265.2" y="82">V</text>
<text x="267.5" y="82">low</text>
<text x="268.9" y="80">in</text>
<text x="213.4" y="84.1">level;</text>
<text x="213.4" y="86.1">EN</text>
<text x="213.4" y="88.2">so</text>
<text x="216.7" y="88.2">it</text>
<text x="217" y="86.1">is</text>
<text x="219.2" y="88.2">never</text>
<text x="219.6" y="84.1">calculated).</text>
<text x="219.8" y="86.1">pulled</text>
<text x="225.5" y="88.2">stands</text>
<text x="226.9" y="86.1">up</text>
<text x="230.3" y="86.1">to</text>
<text x="232.2" y="84.1">R112</text>
<text x="232.9" y="88.2">above</text>
<text x="233.4" y="86.1">+12V_A,</text>
<text x="238.2" y="84.1">and</text>
<text x="239.5" y="88.2">VDD.</text>
<text x="242.3" y="86.1">the</text>
<text x="242.8" y="84.1">R111</text>
<text x="246.4" y="86.1">supply</text>
<text x="248.9" y="84.1">limit</text>
<text x="253.7" y="86.1">of</text>
<text x="254.4" y="84.1">the</text>
<text x="256.7" y="86.1">U24</text>
<text x="258.5" y="84.1">pin</text>
<text x="261.7" y="86.1">(R113),</text>
<text x="262.6" y="84.1">current.</text>
<text x="21.6" y="124.7">Ladder</text>
<text x="29.1" y="124.7">clamp</text>
<text x="36" y="124.7">Q10,</text>
<text x="41.6" y="124.7">Q11:</text>
<text x="47.1" y="124.7">gate</text>
<text x="52.4" y="124.7">on</text>
<text x="55.8" y="124.7">drain</text>
<text x="61.8" y="124.7">through</text>
<text x="21.6" y="126.7">22</text>
<text x="21.6" y="128.8">(datasheet:</text>
<text x="21.6" y="130.8">10</text>
<text x="25.2" y="126.7">R,</text>
<text x="25.2" y="130.8">A</text>
<text x="27.4" y="130.8">at</text>
<text x="28.2" y="126.7">source</text>
<text x="30.5" y="130.8">3.5</text>
<text x="33.5" y="128.8">1.3</text>
<text x="34.7" y="130.8">V</text>
<text x="35.7" y="126.7">on</text>
<text x="36.9" y="130.8">from</text>
<text x="37.7" y="128.8">V</text>
<text x="39.2" y="126.7">VOUT_S.</text>
<text x="39.9" y="128.8">to</text>
<text x="42.5" y="130.8">its</text>
<text x="43" y="128.8">2.3</text>
<text x="46" y="130.8">curve).</text>
<text x="47.2" y="128.8">V;</text>
<text x="47.8" y="126.7">Off</text>
<text x="50" y="128.8">0.45</text>
<text x="51.8" y="126.7">below</text>
<text x="53.7" y="130.8">In</text>
<text x="55.4" y="128.8">A</text>
<text x="56.6" y="130.8">a</text>
<text x="57.7" y="128.8">at</text>
<text x="58.3" y="126.7">the</text>
<text x="58.9" y="130.8">hot</text>
<text x="60.7" y="128.8">2.5</text>
<text x="62.5" y="126.7">threshold</text>
<text x="63.1" y="130.8">plug</text>
<text x="64.9" y="128.8">V</text>
<text x="67.2" y="128.8">and</text>
<text x="68.4" y="130.8">or</text>
<text x="21.6" y="132.8">a</text>
<text x="21.6" y="134.9">conducts:</text>
<text x="21.6" y="136.9">part</text>
<text x="23.9" y="132.8">short</text>
<text x="26.6" y="136.9">with</text>
<text x="29.9" y="132.8">they</text>
<text x="31.6" y="136.9">the</text>
<text x="31.9" y="134.9">simulated</text>
<text x="35" y="132.8">carry</text>
<text x="35.7" y="136.9">thresholds</text>
<text x="41" y="132.8">the</text>
<text x="42.3" y="134.9">8.8</text>
<text x="45.1" y="132.8">surge</text>
<text x="46.5" y="134.9">A</text>
<text x="46.8" y="136.9">at</text>
<text x="48.8" y="134.9">each,</text>
<text x="49.8" y="136.9">opposite</text>
<text x="51.5" y="132.8">until</text>
<text x="55" y="134.9">14.2</text>
<text x="56.9" y="132.8">range</text>
<text x="59" y="136.9">limits;</text>
<text x="60.4" y="134.9">A</text>
<text x="62.7" y="134.9">in</text>
<text x="63.4" y="132.8">3</text>
<text x="65.6" y="134.9">one</text>
<text x="89.4" y="135.1">range</text>
<text x="95.9" y="135.1">0</text>
<text x="111" y="135.1">range</text>
<text x="117.5" y="135.1">1</text>
<text x="147.8" y="135.1">range</text>
<text x="154.3" y="135.1">2</text>
<text x="180.8" y="135.1">range</text>
<text x="187.3" y="135.1">3</text>
<text x="21.6" y="139">rating</text>
<text x="21.6" y="141">output</text>
<text x="21.6" y="143.1">12.5</text>
<text x="27" y="143.1">A</text>
<text x="28.3" y="139">21</text>
<text x="28.8" y="141">discharges</text>
<text x="29.3" y="143.1">each</text>
<text x="31.9" y="139">A</text>
<text x="34.2" y="139">pulsed.</text>
<text x="34.9" y="143.1">at</text>
<text x="37.9" y="143.1">most</text>
<text x="40.2" y="141">through</text>
<text x="42.2" y="139">A</text>
<text x="43.7" y="143.1">(estimate).</text>
<text x="44.4" y="139">charged</text>
<text x="48.6" y="141">their</text>
<text x="53.2" y="139">device</text>
<text x="54.2" y="141">body</text>
<text x="59.7" y="141">diodes:</text>
<text x="60.3" y="139">on</text>
<text x="63.8" y="139">a</text>
<text x="66.1" y="139">lower</text>
<text x="21.6" y="145.1">R90:</text>
<text x="21.6" y="147.2">amplifier.</text>
<text x="21.6" y="149.2">at</text>
<text x="24.6" y="149.2">5</text>
<text x="27" y="149.2">V</text>
<text x="27.1" y="145.1">idle</text>
<text x="29.3" y="149.2">(calculated)</text>
<text x="31.7" y="145.1">level</text>
<text x="31.8" y="147.2">It</text>
<text x="34.3" y="147.2">is</text>
<text x="37.1" y="147.2">ahead</text>
<text x="37.4" y="145.1">0</text>
<text x="39.8" y="145.1">V</text>
<text x="42" y="145.1">and</text>
<text x="42.1" y="149.2">are</text>
<text x="44" y="147.2">of</text>
<text x="46.3" y="149.2">not</text>
<text x="46.6" y="145.1">bias</text>
<text x="47" y="147.2">the</text>
<text x="50.4" y="149.2">part</text>
<text x="51.2" y="147.2">shunts:</text>
<text x="51.7" y="145.1">return</text>
<text x="55.4" y="149.2">of</text>
<text x="58.5" y="149.2">the</text>
<text x="58.6" y="145.1">of</text>
<text x="59.2" y="147.2">its</text>
<text x="61.6" y="145.1">the</text>
<text x="62.6" y="149.2">reading.</text>
<text x="62.7" y="147.2">50</text>
<text x="66.3" y="147.2">uA</text>
<text x="85.1" y="169.1">Range</text>
<text x="85.1" y="171.2">Range</text>
<text x="85.1" y="173.2">1</text>
<text x="87.5" y="173.2">A</text>
<text x="89.7" y="173.2">(calculated).</text>
<text x="92.1" y="169.1">0:</text>
<text x="92.1" y="171.2">3:</text>
<text x="95.1" y="169.1">R101</text>
<text x="95.1" y="171.2">R110</text>
<text x="101.1" y="169.1">1</text>
<text x="101.1" y="171.2">0.1</text>
<text x="103.1" y="173.2">Q12,</text>
<text x="103.5" y="169.1">k,</text>
<text x="105.3" y="171.2">R.</text>
<text x="106.3" y="169.1">always</text>
<text x="108.4" y="171.2">A</text>
<text x="108.6" y="173.2">Q13</text>
<text x="110.6" y="171.2">shunt</text>
<text x="113.6" y="173.2">and</text>
<text x="113.8" y="169.1">in</text>
<text x="116.7" y="169.1">circuit.</text>
<text x="117" y="171.2">drops</text>
<text x="118.2" y="173.2">Q14</text>
<text x="123.1" y="173.2">switch</text>
<text x="123.4" y="171.2">about</text>
<text x="125.2" y="169.1">Range</text>
<text x="129.9" y="171.2">100</text>
<text x="130.2" y="173.2">one</text>
<text x="132.2" y="169.1">1:</text>
<text x="134.7" y="171.2">mV</text>
<text x="134.8" y="173.2">branch</text>
<text x="135.2" y="169.1">R104</text>
<text x="138.7" y="171.2">at</text>
<text x="141.2" y="169.1">33</text>
<text x="141.7" y="171.2">100</text>
<text x="142.4" y="173.2">at</text>
<text x="144.8" y="169.1">R.</text>
<text x="145.4" y="173.2">a</text>
<text x="146.5" y="171.2">uA,</text>
<text x="147.8" y="173.2">time</text>
<text x="148.5" y="169.1">Range</text>
<text x="150.5" y="171.2">3</text>
<text x="152.9" y="171.2">mA,</text>
<text x="153" y="173.2">on</text>
<text x="155.5" y="169.1">2:</text>
<text x="156.5" y="173.2">top</text>
<text x="157.5" y="171.2">100</text>
<text x="158.5" y="169.1">R107</text>
<text x="160.7" y="173.2">of</text>
<text x="162.3" y="171.2">mA</text>
<text x="164.6" y="169.1">1</text>
<text x="166.2" y="171.2">and</text>
<text x="166.9" y="169.1">R.</text>
<text x="85.1" y="175.3">range</text>
<text x="85.1" y="177.3">The</text>
<text x="85.1" y="179.3">25</text>
<text x="88.7" y="179.3">ppm/K</text>
<text x="89.5" y="177.3">gain</text>
<text x="91.6" y="175.3">0</text>
<text x="94" y="175.3">and</text>
<text x="94.7" y="177.3">calibration</text>
<text x="96.4" y="179.3">(R110:</text>
<text x="98.6" y="175.3">overlap</text>
<text x="104" y="179.3">50</text>
<text x="106.1" y="177.3">of</text>
<text x="106.7" y="175.3">during</text>
<text x="107.6" y="179.3">ppm/K,</text>
<text x="109.1" y="177.3">each</text>
<text x="113.9" y="175.3">a</text>
<text x="114.8" y="177.3">range</text>
<text x="115.9" y="179.3">datasheets).</text>
<text x="116.2" y="175.3">range</text>
<text x="121.3" y="177.3">removes</text>
<text x="122.7" y="175.3">change.</text>
<text x="128.8" y="179.3">R107</text>
<text x="130.2" y="177.3">the</text>
<text x="134.4" y="177.3">shunt</text>
<text x="134.9" y="179.3">is</text>
<text x="137.7" y="179.3">a</text>
<text x="140" y="179.3">two-terminal</text>
<text x="140.7" y="177.3">tolerance;</text>
<text x="151.4" y="177.3">the</text>
<text x="153.8" y="179.3">1206</text>
<text x="155.5" y="177.3">drift</text>
<text x="159.8" y="179.3">chip</text>
<text x="160.7" y="177.3">is</text>
<text x="165" y="179.3">on</text>
<text x="85.1" y="181.4">the</text>
<text x="85.1" y="183.4">pad</text>
<text x="85.1" y="185.5">force</text>
<text x="89.2" y="181.4">four-pad</text>
<text x="89.7" y="183.4">of</text>
<text x="91.1" y="185.5">and</text>
<text x="92.8" y="183.4">its</text>
<text x="95.7" y="185.5">sense</text>
<text x="96.3" y="183.4">end.</text>
<text x="99.2" y="181.4">Kelvin</text>
<text x="101.4" y="183.4">R110</text>
<text x="102.3" y="185.5">nets:</text>
<text x="106.1" y="181.4">land:</text>
<text x="107.5" y="183.4">is</text>
<text x="108" y="185.5">route</text>
<text x="110.3" y="183.4">a</text>
<text x="112" y="181.4">each</text>
<text x="112.6" y="183.4">four-terminal</text>
<text x="114.1" y="185.5">their</text>
<text x="117.7" y="181.4">end</text>
<text x="119.6" y="185.5">sense</text>
<text x="122.2" y="181.4">cap</text>
<text x="126.2" y="185.5">tracks</text>
<text x="126.8" y="181.4">bridges</text>
<text x="127.1" y="183.4">part.</text>
<text x="132.6" y="183.4">Ranges</text>
<text x="133.2" y="185.5">from</text>
<text x="134.9" y="181.4">the</text>
<text x="138.7" y="185.5">the</text>
<text x="139" y="181.4">force</text>
<text x="140.6" y="183.4">0</text>
<text x="142.8" y="185.5">pads.</text>
<text x="143" y="183.4">and</text>
<text x="145.1" y="181.4">pad</text>
<text x="147.6" y="183.4">1</text>
<text x="149.7" y="181.4">and</text>
<text x="150" y="183.4">share</text>
<text x="154.3" y="181.4">the</text>
<text x="156.4" y="183.4">their</text>
<text x="158.4" y="181.4">sense</text>
<text x="85.1" y="187.5">Leakage</text>
<text x="85.1" y="189.6">the</text>
<text x="89.2" y="189.6">clamp</text>
<text x="93.9" y="187.5">budget</text>
<text x="96.1" y="189.6">type</text>
<text x="101.2" y="189.6">is</text>
<text x="101.5" y="187.5">across</text>
<text x="104" y="189.6">a</text>
<text x="106.4" y="189.6">candidate.</text>
<text x="108.9" y="187.5">the</text>
<text x="113.1" y="187.5">ladder:</text>
<text x="120.8" y="187.5">100</text>
<text x="125.6" y="187.5">nA</text>
<text x="129" y="187.5">at</text>
<text x="132.1" y="187.5">100</text>
<text x="136.9" y="187.5">mV</text>
<text x="140.8" y="187.5">and</text>
<text x="145.4" y="187.5">40</text>
<text x="149" y="187.5">C</text>
<text x="151.5" y="187.5">(requirement);</text>
</g>
<g font-size=".8" fill="#006464">
<text x="92.5" y="25.5" transform="rotate(-90 92.5 25.5)">DD</text>
<text x="92.5" y="63.6" transform="rotate(-90 92.5 63.6)">DD</text>
</g>
</svg>
